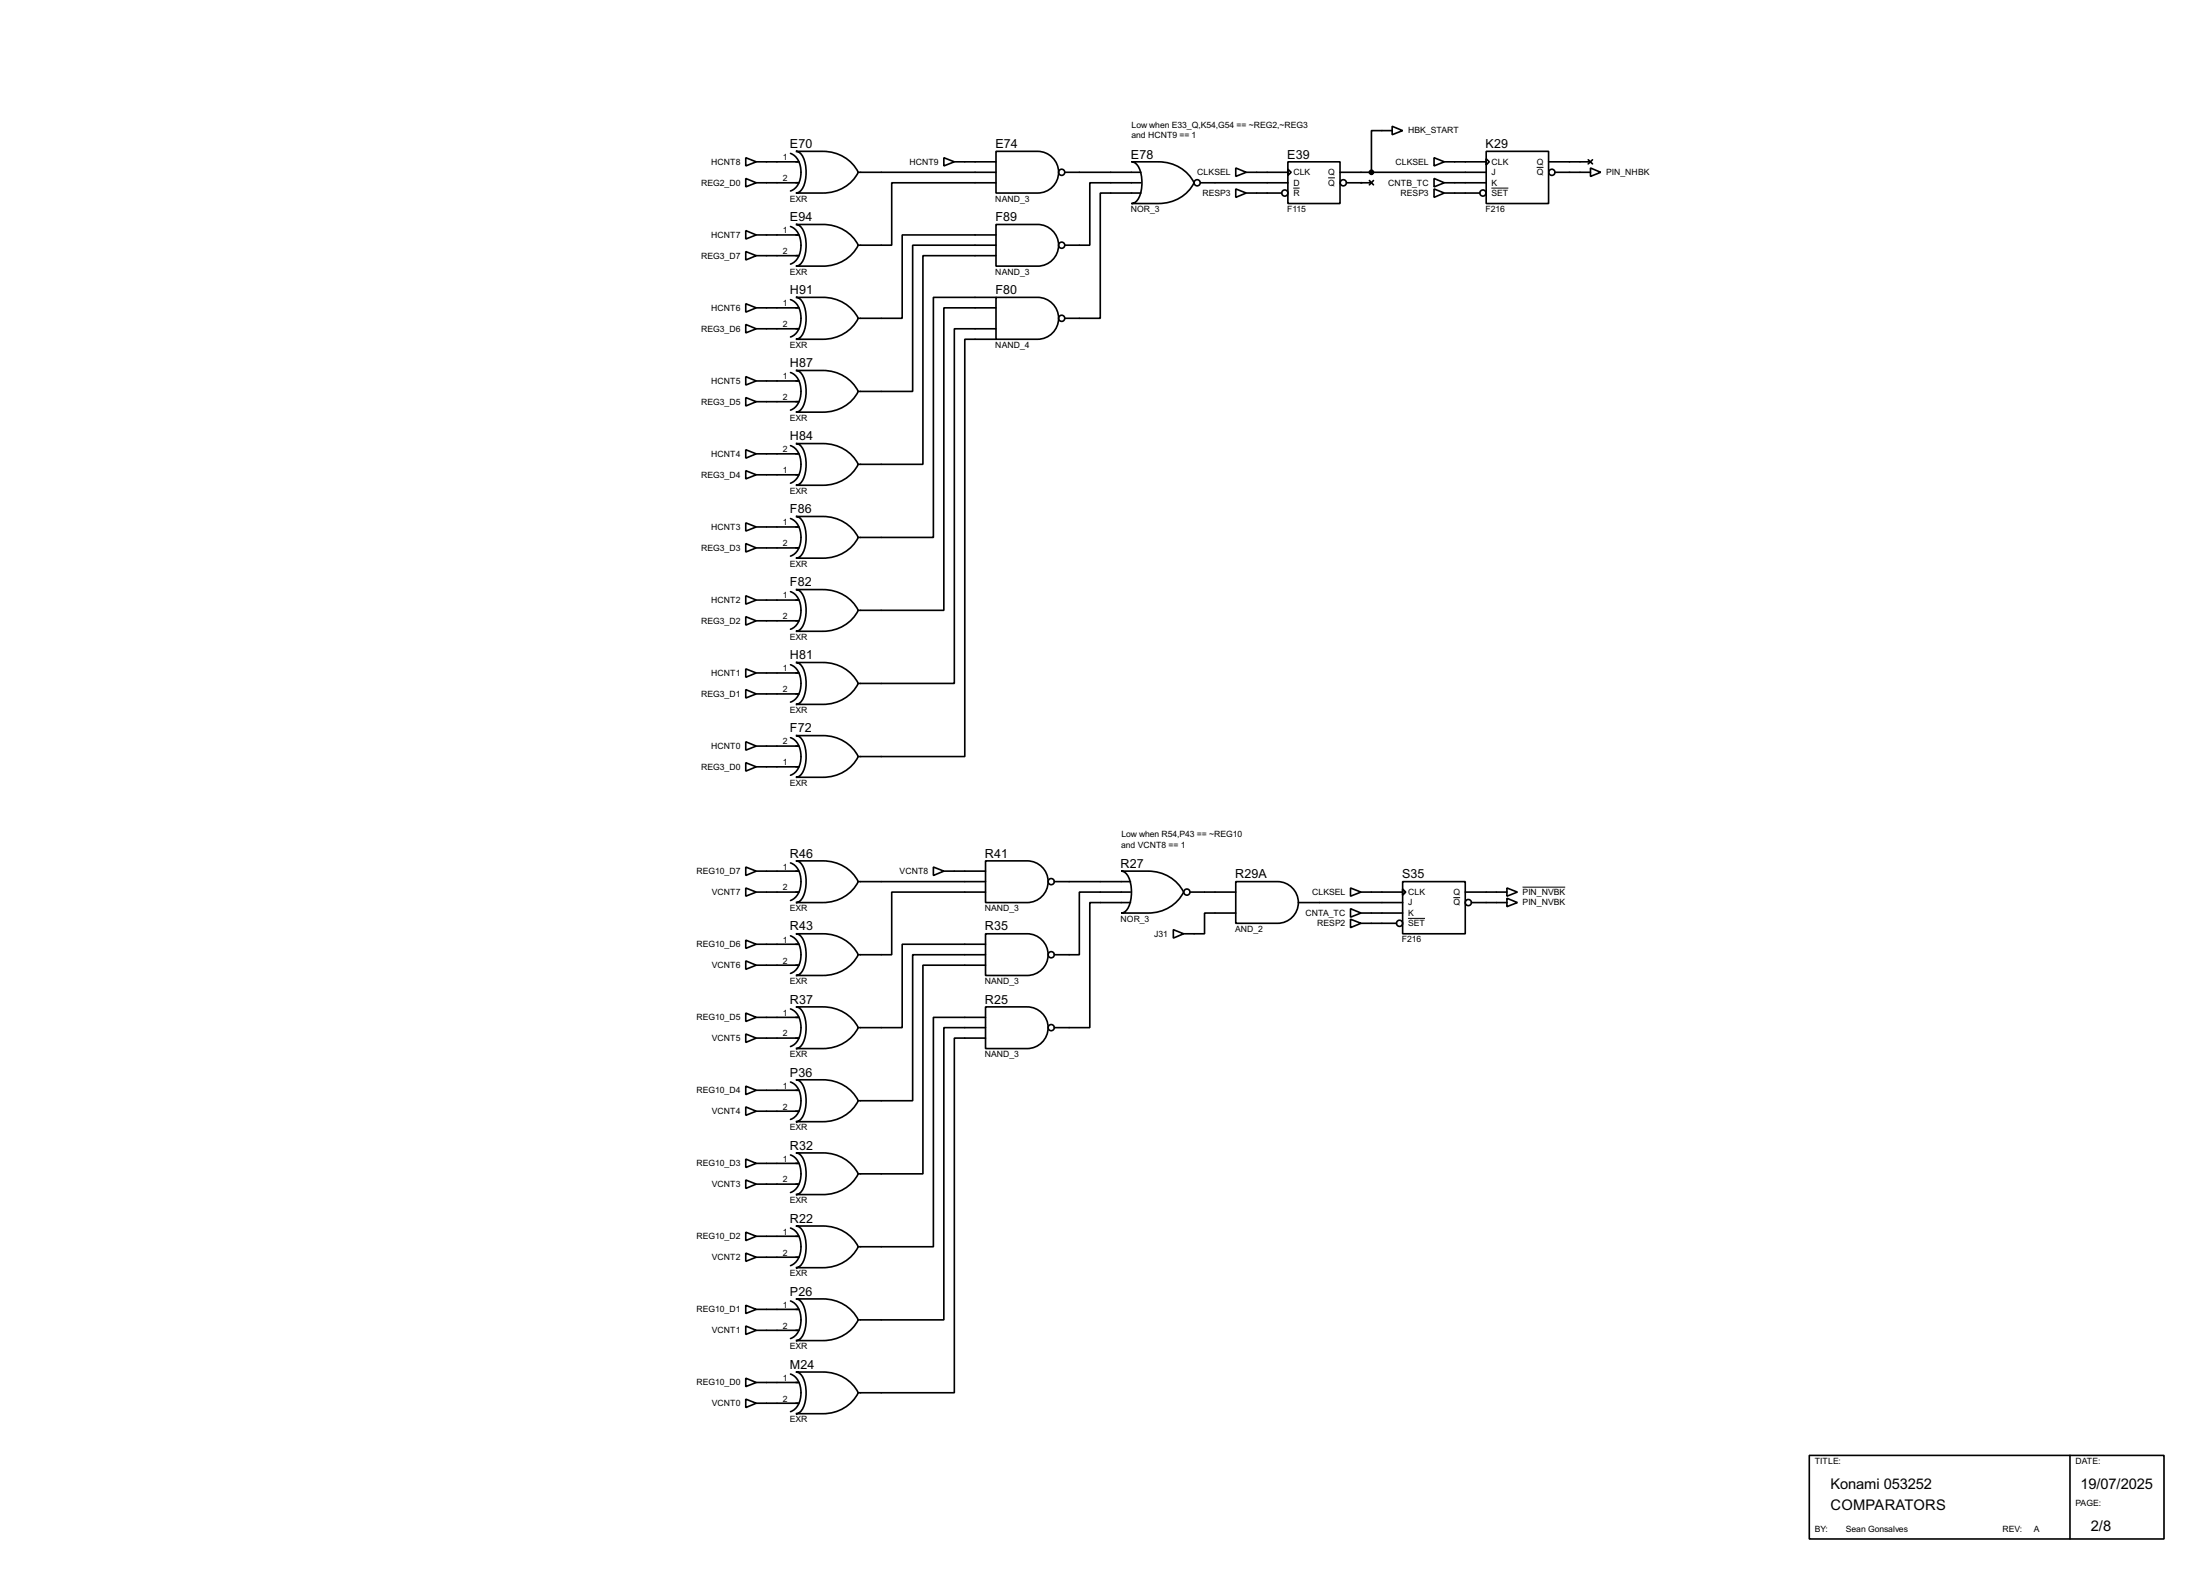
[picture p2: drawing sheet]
<svg xmlns="http://www.w3.org/2000/svg" width="536mm" height="383mm" viewBox="0 0 536 383" stroke-linecap="round" stroke-linejoin="round" font-family="sans-serif">
<g fill="none" stroke="#000" stroke-width=".4">
<path d="M181.7 38.4l2.5 1-2.5 1zM184.2 39.4h10.4M192.6 37.4a5.2 5.2 0 0 1 2.3 6.2 3.8 3.8 0 0 1-2.3 2.9M193.9 36.9h6.6a9.5 9.5 0 0 1 8.6 5.1 9.4 9.4 0 0 1-8.6 5h-6.6a3.1 3.1 0 0 0 2.3-3.1 7.9 7.9 0 0 0-1.3-6.6zM229.9 38.4l2.6 1-2.6 1zM232.5 39.4h10.1M242.6 36.9h10.2a5.1 5.1 0 0 1 5.1 5 5.1 5.1 0 0 1-5.1 5.1h-10.2zM275.6 39.4h6.6a9.5 9.5 0 0 1 8.7 5.1 9.5 9.5 0 0 1-8.7 5.1h-6.6a3.2 3.2 0 0 0 2.4-3.2 7.8 7.8 0 0 0-1.3-6.6zM313.7 39.4h12.7v10.2h-12.7zM339.1 30.8l2.6 1-2.6 1zM339.1 31.8h-5v10.2M349.3 38.4l2.5 1-2.5 1z"/>
<path d="M351.8 39.4h10.2M362 36.9h15.2v12.7h-15.2zM362 38.7l.8 .7-.8 .8zM377.2 39.4h10.2M386.9 38.9l1 1M387.9 38.9l-1 1M181.7 43.5l2.5 1-2.5 1zM181.7 56.2l2.5 1-2.5 1zM184.2 44.5h10.4M184.2 57.2h10.4M192.6 55.2a5.1 5.1 0 0 1 2.3 6.1 3.9 3.9 0 0 1-2.3 3M193.9 54.7h6.6a9.4 9.4 0 0 1 8.6 5 9.5 9.5 0 0 1-8.6 5.1h-6.6a3.2 3.2 0 0 0 2.3-3.1 7.8 7.8 0 0 0-1.3-6.6z"/>
<path d="M209.1 42h33.5M242.6 54.7h10.2a5.1 5.1 0 0 1 5.1 5 5.1 5.1 0 0 1-5.1 5.1h-10.2zM242.6 44.5h-25.4v15.2h-8.1M242.6 57.2h-22.8v20.3h-10.7M242.6 59.7h-20.3v35.6h-13.2M259.4 42h18.5M277.9 44.5h-12.4v15.2h-6.1M277.9 47h-9.9v30.5h-8.6M292.4 44.5h21.3M301 46l2.6 1-2.6 1.1zM301 40.9l2.6 1.1-2.6 1zM303.6 42h10.1"/>
<path d="M303.6 47h8.6M313.7 41.2l.8 .8-.8 .7zM326.4 42h35.6M328 44.5h6.1M333.6 44l1 1M334.6 44l-1 1M349.3 43.5l2.5 1-2.5 1zM349.3 46l2.5 1-2.5 1.1zM351.8 44.5h10.2M351.8 47h8.7M378.8 42h8.6M387.4 40.9l2.5 1.1-2.5 1z"/>
<path d="M181.7 74l2.5 1-2.5 1zM181.7 79l2.5 1.1-2.5 1zM181.7 61.3l2.5 1-2.5 1zM184.2 75h10.4M184.2 62.3h10.4M192.6 73a5.1 5.1 0 0 1 2.3 6.1 3.8 3.8 0 0 1-2.3 3M193.9 72.4h6.6a9.5 9.5 0 0 1 8.6 5.1 9.5 9.5 0 0 1-8.6 5.1h-6.6a3.2 3.2 0 0 0 2.3-3.1 7.9 7.9 0 0 0-1.3-6.7zM242.6 72.4h10.2a5.1 5.1 0 0 1 5.1 5.1 5.1 5.1 0 0 1-5.1 5.1h-10.2zM242.6 62.3h-17.8v50.8h-15.7M242.6 72.4h-15.2v58.5h-18.3M242.6 75h-12.7v73.6h-20.8M181.7 91.7l2.5 1.1-2.5 1z"/>
<path d="M181.7 96.8l2.5 1-2.5 1.1zM184.2 92.8h10.4M184.2 97.8h10.4M184.2 80.1h10.4M192.6 90.7a5.1 5.1 0 0 1 2.3 6.2 3.9 3.9 0 0 1-2.3 3M193.9 90.2h6.6a9.5 9.5 0 0 1 8.6 5.1 9.4 9.4 0 0 1-8.6 5.1h-6.6a3.2 3.2 0 0 0 2.3-3.2 7.9 7.9 0 0 0-1.3-6.6zM242.6 80.1h-10.1v86.3h-23.4M242.6 82.6h-7.6v101.6h-25.9M181.7 109.5l2.5 1-2.5 1.1zM181.7 114.6l2.5 1-2.5 1zM184.2 110.5h10.4M184.2 115.6h10.4"/>
<path d="M192.6 108.5a5.1 5.1 0 0 1 2.3 6.2 4 4 0 0 1-2.3 3M193.9 108h6.6a9.4 9.4 0 0 1 8.6 5.1 9.5 9.5 0 0 1-8.6 5.1h-6.6a3.2 3.2 0 0 0 2.3-3.2 7.8 7.8 0 0 0-1.3-6.6zM181.7 127.3l2.5 1-2.5 1zM181.7 132.4l2.5 1-2.5 1zM184.2 128.3h10.4M184.2 133.4h10.4M192.6 126.3a5.2 5.2 0 0 1 2.3 6.2 3.8 3.8 0 0 1-2.3 2.9M193.9 125.8h6.6a9.5 9.5 0 0 1 8.6 5.1 9.4 9.4 0 0 1-8.6 5h-6.6a3.1 3.1 0 0 0 2.3-3.1 7.9 7.9 0 0 0-1.3-6.6zM181.7 145.1l2.5 1-2.5 1zM181.7 150.2l2.5 1-2.5 1zM184.2 146.1h10.4M184.2 151.2h10.4"/>
<path d="M192.6 144.1a5.1 5.1 0 0 1 2.3 6.1 3.9 3.9 0 0 1-2.3 3M193.9 143.6h6.6a9.4 9.4 0 0 1 8.6 5 9.5 9.5 0 0 1-8.6 5.1h-6.6a3.2 3.2 0 0 0 2.3-3.1 7.8 7.8 0 0 0-1.3-6.6zM181.7 162.9l2.5 1-2.5 1zM181.7 167.9l2.5 1.1-2.5 1zM184.2 163.9h10.4M184.2 169h10.4M192.6 161.9a5.1 5.1 0 0 1 2.3 6.1 3.8 3.8 0 0 1-2.3 3M192.6 179.6a5.1 5.1 0 0 1 2.3 6.2 3.9 3.9 0 0 1-2.3 3M193.9 161.3h6.6a9.5 9.5 0 0 1 8.6 5.1 9.5 9.5 0 0 1-8.6 5.1h-6.6a3.2 3.2 0 0 0 2.3-3.1 7.9 7.9 0 0 0-1.3-6.7zM193.9 179.1h6.6a9.5 9.5 0 0 1 8.6 5.1 9.4 9.4 0 0 1-8.6 5.1h-6.6a3.2 3.2 0 0 0 2.3-3.2 7.9 7.9 0 0 0-1.3-6.6zM181.7 180.6l2.5 1.1-2.5 1zM181.7 185.7l2.5 1-2.5 1.1z"/>
<path d="M184.2 181.7h10.4M184.2 186.7h10.4M181.7 211.1l2.5 1-2.5 1.1zM181.7 216.2l2.5 1-2.5 1zM184.2 217.2h10.4M184.2 212.1h10.4M192.6 210.1a5.1 5.1 0 0 1 2.3 6.2 4 4 0 0 1-2.3 3M193.9 209.6h6.6a9.4 9.4 0 0 1 8.6 5.1 9.5 9.5 0 0 1-8.6 5.1h-6.6a3.2 3.2 0 0 0 2.3-3.2 7.8 7.8 0 0 0-1.3-6.6zM209.1 214.7h31M227.4 211.1l2.5 1-2.5 1.1zM229.9 212.1h10.2M240.1 209.6h10.1a5.1 5.1 0 0 1 5.1 5.1 5.1 5.1 0 0 1-5.1 5.1h-10.1z"/>
<path d="M240.1 217.2h-22.9v15.3h-8.1M256.8 214.7h18.6M273.1 212.1h6.6a9.5 9.5 0 0 1 8.6 5.1 9.5 9.5 0 0 1-8.6 5.1h-6.6a3.2 3.2 0 0 0 2.3-3.1 7.9 7.9 0 0 0-1.3-6.7zM275.4 219.8h-9.9v30.4h-8.7M275.4 217.2h-12.5v15.3h-6.1M289.9 217.2h11.1M301 214.7h10.2a5.1 5.1 0 0 1 5.1 5 5.1 5.1 0 0 1-5.1 5.1h-10.2zM316.3 219.8h25.4M329 216.2l2.5 1-2.5 1zM331.5 217.2h10.2M341.7 214.7h15.2v12.7h-15.2zM341.7 216.5l.7 .7-.7 .8z"/>
<path d="M356.9 217.2h10.2M358.4 219.8h8.7M367.1 218.7l2.5 1.1-2.5 1zM367.1 216.2l2.5 1-2.5 1zM181.7 228.9l2.5 1-2.5 1zM181.7 234l2.5 1-2.5 1zM184.2 229.9h10.4M184.2 235h10.4M192.6 227.9a5.2 5.2 0 0 1 2.3 6.2 3.8 3.8 0 0 1-2.3 2.9M193.9 227.4h6.6a9.5 9.5 0 0 1 8.6 5.1 9.4 9.4 0 0 1-8.6 5h-6.6a3.1 3.1 0 0 0 2.3-3.1 7.9 7.9 0 0 0-1.3-6.6zM240.1 227.4h10.1a5.1 5.1 0 0 1 5.1 5 5.1 5.1 0 0 1-5.1 5.1h-10.1zM240.1 235h-15.3v50.8h-15.7"/>
<path d="M240.1 232.5h-17.8v35.5h-13.2M240.1 229.9h-20.3v20.3h-10.7M285.8 226.4l2.5 1-2.5 1zM301 222.3h-7.6v5.1h-5.1M329 221.3l2.5 1-2.5 1zM329 223.8l2.5 1-2.5 1.1zM331.5 222.3h10.2M331.5 224.8h8.7M181.7 246.7l2.5 1-2.5 1zM181.7 251.8l2.5 1-2.5 1zM184.2 247.7h10.4M184.2 252.8h10.4"/>
<path d="M192.6 245.7a5.1 5.1 0 0 1 2.3 6.1 3.9 3.9 0 0 1-2.3 3M193.9 245.2h6.6a9.4 9.4 0 0 1 8.6 5 9.5 9.5 0 0 1-8.6 5.1h-6.6a3.2 3.2 0 0 0 2.3-3.1 7.8 7.8 0 0 0-1.3-6.6zM240.1 245.2h10.1a5.1 5.1 0 0 1 5.1 5 5.1 5.1 0 0 1-5.1 5.1h-10.1zM240.1 252.8h-7.6v86.3h-23.4M240.1 250.2h-10.2v71.2h-20.8M240.1 247.7h-12.7v55.9h-18.3M181.7 264.5l2.5 1-2.5 1zM181.7 269.5l2.5 1.1-2.5 1zM184.2 265.5h10.4M184.2 270.6h10.4M192.6 263.5a5.1 5.1 0 0 1 2.3 6.1 3.8 3.8 0 0 1-2.3 3M193.9 262.9h6.6a9.5 9.5 0 0 1 8.6 5.1 9.5 9.5 0 0 1-8.6 5.1h-6.6a3.2 3.2 0 0 0 2.3-3.1 7.9 7.9 0 0 0-1.3-6.7z"/>
<path d="M181.7 282.2l2.5 1.1-2.5 1zM181.7 287.3l2.5 1-2.5 1.1zM184.2 283.3h10.4M184.2 288.3h10.4M192.6 299a5.1 5.1 0 0 1 2.3 6.2 4 4 0 0 1-2.3 3M192.6 281.2a5.1 5.1 0 0 1 2.3 6.2 3.9 3.9 0 0 1-2.3 3M193.9 298.5h6.6a9.4 9.4 0 0 1 8.6 5.1 9.5 9.5 0 0 1-8.6 5.1h-6.6a3.2 3.2 0 0 0 2.3-3.2 7.8 7.8 0 0 0-1.3-6.6zM193.9 280.7h6.6a9.5 9.5 0 0 1 8.6 5.1 9.4 9.4 0 0 1-8.6 5.1h-6.6a3.2 3.2 0 0 0 2.3-3.2 7.9 7.9 0 0 0-1.3-6.6zM181.7 317.8l2.5 1-2.5 1zM181.7 300l2.5 1-2.5 1.1zM181.7 305.1l2.5 1-2.5 1zM184.2 318.8h10.4"/>
<path d="M184.2 301h10.4M184.2 306.1h10.4M192.6 316.8a5.2 5.2 0 0 1 2.3 6.2 3.8 3.8 0 0 1-2.3 2.9M193.9 316.3h6.6a9.5 9.5 0 0 1 8.6 5.1 9.4 9.4 0 0 1-8.6 5h-6.6a3.1 3.1 0 0 0 2.3-3.1 7.9 7.9 0 0 0-1.3-6.6zM181.7 335.6l2.5 1-2.5 1zM181.7 322.9l2.5 1-2.5 1zM184.2 336.6h10.4M184.2 323.9h10.4M192.6 334.6a5.1 5.1 0 0 1 2.3 6.1 3.9 3.9 0 0 1-2.3 3M193.9 334.1h6.6a9.4 9.4 0 0 1 8.6 5 9.5 9.5 0 0 1-8.6 5.1h-6.6a3.2 3.2 0 0 0 2.3-3.1 7.8 7.8 0 0 0-1.3-6.6zM181.7 340.7l2.5 1-2.5 1zM184.2 341.7h10.4"/>
<path d="M440.7 354.4h86.4v20.3h-86.4zM504.2 354.4v20.3"/>
<circle cx="258.6" cy="59.7" r=".75"/>
<circle cx="258.6" cy="42" r=".75"/>
<circle cx="291.6" cy="44.5" r=".75"/>
<circle cx="312.9" cy="47" r=".75"/>
<circle cx="327.2" cy="44.5" r=".75"/>
<circle cx="361.2" cy="47" r=".75"/>
<circle cx="378" cy="42" r=".75"/>
<circle cx="258.6" cy="77.5" r=".75"/>
<circle cx="256" cy="214.7" r=".75"/>
<circle cx="289.1" cy="217.2" r=".75"/>
<circle cx="357.6" cy="219.8" r=".75"/>
<circle cx="256" cy="232.5" r=".75"/>
<circle cx="340.9" cy="224.8" r=".75"/>
<circle cx="256" cy="250.2" r=".75"/>
</g>
<circle cx="331.5" cy="44.5" r=".2" fill="#000"/>
<path d="M315 45.8h1.6M323.5 43.3h1.7M363.3 45.8h4.1M374.3 40.8h1.7M354 218.6h1.7M370.9 216h10.4M343 223.6h4.1" fill="none" stroke="#000" stroke-width=".24"/>
<circle cx="334" cy="42" r=".5" fill="#000" stroke="#000" stroke-width=".4"/>
<g font-size="4">
<text x="445.9" y="362.5">Konami 053252</text>
<text x="506.8" y="362.5">19/07/2025</text>
<text x="445.9" y="367.6">COMPARATORS</text>
<text x="509.3" y="372.7">2/8</text>
</g>
<g font-size="3.4">
<text x="192.4" y="36">E70</text>
<text x="242.5" y="36">E74</text>
<text x="275.5" y="38.6">E78</text>
<text x="313.6" y="38.6">E39</text>
<text x="361.9" y="36">K29</text>
<text x="192.4" y="53.9">E94</text>
<text x="242.5" y="53.9">F89</text>
<text x="192.4" y="71.6">H91</text>
<text x="242.5" y="71.6">F80</text>
<text x="192.4" y="89.4">H87</text>
<text x="192.4" y="107.2">H84</text>
<text x="192.4" y="124.9">F86</text>
<text x="192.4" y="142.8">F82</text>
<text x="192.4" y="160.5">H81</text>
<text x="192.4" y="178.3">F72</text>
<text x="192.4" y="208.8">R46</text>
<text x="239.9" y="208.8">R41</text>
<text x="273" y="211.3">R27</text>
<text x="300.9" y="213.9">R29A</text>
<text x="341.5" y="213.9">S35</text>
<text x="192.4" y="226.6">R43</text>
<text x="239.9" y="226.6">R35</text>
<text x="192.4" y="244.4">R37</text>
<text x="239.9" y="244.4">R25</text>
<text x="192.4" y="262.1">P36</text>
<text x="192.4" y="279.9">R32</text>
<text x="192.4" y="297.7">R22</text>
<text x="192.4" y="315.5">P26</text>
<text x="192.4" y="333.3">M24</text>
</g>
<g font-size="2.4">
<text x="275.6" y="33.7">and HCNT9 == 1</text>
<text x="275.6" y="31.1">Low when E33_Q,K54,G54 == ~REG2,~REG3</text>
<text x="343" y="32.5">HBK_START</text>
<text x="173.2" y="40.1">HCNT8</text>
<text x="190.7" y="39">1</text>
<text x="221.5" y="40.1">HCNT9</text>
<text x="339.9" y="40.1">CLKSEL</text>
<text x="363.3" y="40.1">CLK</text>
<text x="374.3" y="40.1">Q</text>
<text x="170.8" y="45.2">REG2_D0</text>
<text x="190.7" y="44.1">2</text>
<text x="291.6" y="42.7">CLKSEL</text>
<text x="292.9" y="47.7">RESP3</text>
<text x="315" y="45.2">D</text>
<text x="315" y="42.7">CLK</text>
<text x="315" y="47.7">R</text>
<text x="323.5" y="42.7">Q</text>
<text x="323.5" y="45.2">Q</text>
<text x="338.1" y="45.2">CNTB_TC</text>
<text x="341.1" y="47.7">RESP3</text>
<text x="363.3" y="42.7">J</text>
<text x="363.3" y="45.2">K</text>
<text x="363.3" y="47.7">SET</text>
<text x="374.3" y="42.7">Q</text>
<text x="391.2" y="42.7">PIN_NHBK</text>
<text x="192.4" y="49.1">EXR</text>
<text x="242.4" y="49.1">NAND_3</text>
<text x="275.4" y="51.6">NOR_3</text>
<text x="313.5" y="51.6">F115</text>
<text x="361.8" y="51.6">F216</text>
<text x="173.2" y="57.9">HCNT7</text>
<text x="190.7" y="56.8">1</text>
<text x="170.8" y="62.9">REG3_D7</text>
<text x="190.7" y="61.9">2</text>
<text x="192.4" y="66.9">EXR</text>
<text x="242.4" y="66.9">NAND_3</text>
<text x="173.2" y="75.6">HCNT6</text>
<text x="190.7" y="74.6">1</text>
<text x="170.8" y="80.8">REG3_D6</text>
<text x="190.7" y="79.7">2</text>
<text x="192.4" y="84.7">EXR</text>
<text x="242.4" y="84.7">NAND_4</text>
<text x="173.2" y="93.5">HCNT5</text>
<text x="190.7" y="92.4">1</text>
<text x="170.8" y="98.5">REG3_D5</text>
<text x="190.7" y="97.4">2</text>
<text x="192.4" y="102.4">EXR</text>
<text x="173.2" y="111.2">HCNT4</text>
<text x="190.7" y="110.1">2</text>
<text x="170.8" y="116.3">REG3_D4</text>
<text x="190.7" y="115.2">1</text>
<text x="192.4" y="120.3">EXR</text>
<text x="173.2" y="129">HCNT3</text>
<text x="190.7" y="127.9">1</text>
<text x="170.8" y="134.1">REG3_D3</text>
<text x="190.7" y="133">2</text>
<text x="192.4" y="138">EXR</text>
<text x="173.2" y="146.8">HCNT2</text>
<text x="190.7" y="145.7">1</text>
<text x="170.8" y="151.9">REG3_D2</text>
<text x="190.7" y="150.8">2</text>
<text x="192.4" y="155.8">EXR</text>
<text x="173.2" y="164.6">HCNT1</text>
<text x="190.7" y="163.5">1</text>
<text x="170.8" y="169.7">REG3_D1</text>
<text x="190.7" y="168.6">2</text>
<text x="192.4" y="173.6">EXR</text>
<text x="173.2" y="182.4">HCNT0</text>
<text x="190.7" y="181.3">2</text>
<text x="170.8" y="187.4">REG3_D0</text>
<text x="190.7" y="186.3">1</text>
<text x="192.4" y="191.4">EXR</text>
<text x="273.1" y="203.9">Low when R54,P43 == ~REG10</text>
<text x="273.1" y="206.4">and VCNT8 == 1</text>
<text x="169.6" y="212.8">REG10_D7</text>
<text x="190.7" y="211.7">1</text>
<text x="219.1" y="212.8">VCNT8</text>
<text x="173.4" y="217.9">VCNT7</text>
<text x="190.7" y="216.8">2</text>
<text x="192.4" y="221.9">EXR</text>
<text x="239.9" y="221.9">NAND_3</text>
<text x="319.6" y="217.9">CLKSEL</text>
<text x="343" y="217.9">CLK</text>
<text x="343" y="220.5">J</text>
<text x="354" y="217.9">Q</text>
<text x="354" y="220.5">Q</text>
<text x="370.9" y="220.5">PIN_NVBK</text>
<text x="370.9" y="217.9">PIN_NVBK</text>
<text x="272.9" y="224.4">NOR_3</text>
<text x="300.8" y="226.9">AND_2</text>
<text x="318" y="223">CNTA_TC</text>
<text x="320.8" y="225.5">RESP2</text>
<text x="343" y="223">K</text>
<text x="343" y="225.5">SET</text>
<text x="169.6" y="230.6">REG10_D6</text>
<text x="190.7" y="229.5">1</text>
<text x="281.1" y="228.1">J31</text>
<text x="341.5" y="229.5">F216</text>
<text x="173.4" y="235.7">VCNT6</text>
<text x="190.7" y="234.6">2</text>
<text x="192.4" y="239.6">EXR</text>
<text x="239.9" y="239.6">NAND_3</text>
<text x="169.6" y="248.4">REG10_D5</text>
<text x="190.7" y="247.3">1</text>
<text x="173.4" y="253.5">VCNT5</text>
<text x="190.7" y="252.4">2</text>
<text x="192.4" y="257.4">EXR</text>
<text x="239.9" y="257.4">NAND_3</text>
<text x="169.6" y="266.2">REG10_D4</text>
<text x="190.7" y="265.1">1</text>
<text x="173.4" y="271.3">VCNT4</text>
<text x="190.7" y="270.2">2</text>
<text x="192.4" y="275.2">EXR</text>
<text x="169.6" y="284">REG10_D3</text>
<text x="190.7" y="282.9">1</text>
<text x="190.7" y="287.9">2</text>
<text x="173.4" y="289">VCNT3</text>
<text x="192.4" y="293">EXR</text>
<text x="169.6" y="301.7">REG10_D2</text>
<text x="190.7" y="300.6">1</text>
<text x="190.7" y="305.7">2</text>
<text x="173.4" y="306.8">VCNT2</text>
<text x="192.4" y="310.8">EXR</text>
<text x="169.6" y="319.5">REG10_D1</text>
<text x="190.7" y="318.4">1</text>
<text x="190.7" y="323.5">2</text>
<text x="173.4" y="324.6">VCNT1</text>
<text x="192.4" y="328.5">EXR</text>
<text x="169.6" y="337.3">REG10_D0</text>
<text x="190.7" y="336.2">1</text>
<text x="190.7" y="341.3">2</text>
<text x="173.4" y="342.4">VCNT0</text>
<text x="192.4" y="346.3">EXR</text>
<text x="442" y="356.5">TITLE:</text>
<text x="505.5" y="356.5">DATE:</text>
<text x="505.5" y="366.7">PAGE:</text>
<text x="442" y="373">BY:</text>
<text x="449.6" y="373">Sean Gonsalves</text>
<text x="487.7" y="373">REV:</text>
<text x="495.4" y="373">A</text>
</g>
</svg>
